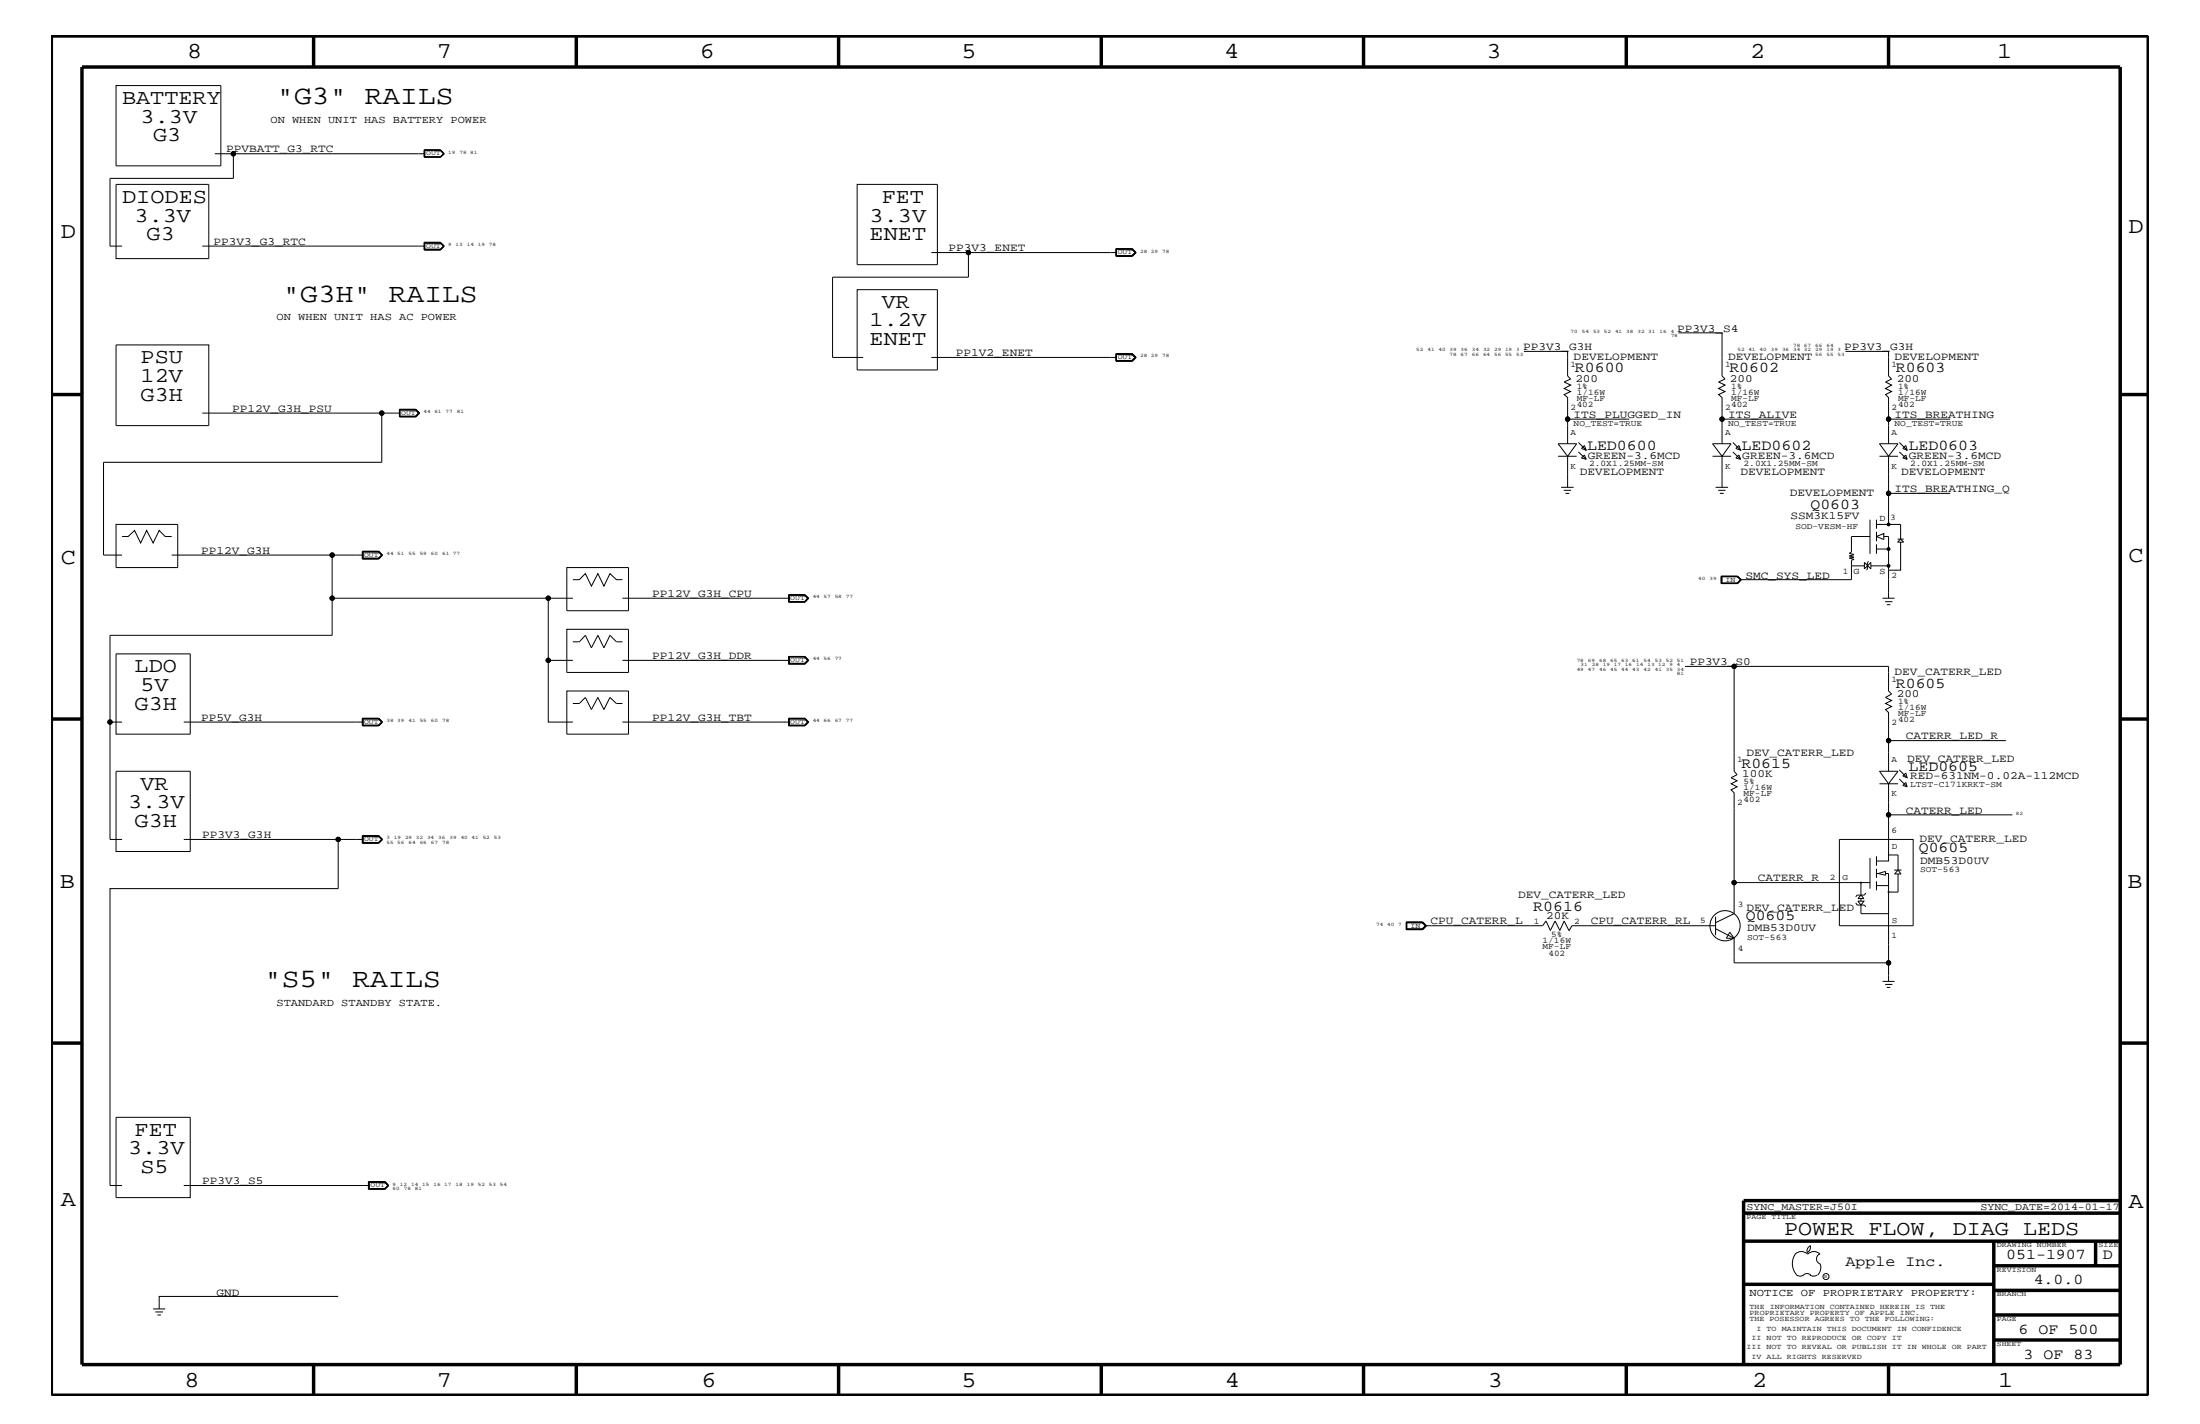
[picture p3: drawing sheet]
<svg xmlns="http://www.w3.org/2000/svg" width="432mm" height="279mm" viewBox="0 0 432 279" stroke-linecap="round" stroke-linejoin="round" font-family="sans-serif">
<g fill="none" stroke="#000" stroke-width=".2">
<path d="M22.8 16.8h20.5v15.7h-20.5zM22.8 36.2h18.2v14.5h-18.2zM42.2 30.2h41.2M45.8 30.2v4.8h-24.2v13.3h2.4M83.3 30.8h3.1M83.3 29.4v1.4M83.3 29.5h3.1M83.4 29.5v1.3M86.4 29.4h-3.2v1.4h3.2M86.4 29.4l.8 .8-.8 .6M86.4 29.4l.7 .8M86.4 29.5l.7 .7"/>
<path d="M86.4 29.5l.6 .7-.6 .6M87.1 30.2l-.7 .6M168.2 36.2h15.8v15.7h-15.8zM39.7 48.3h43.7M83.2 47.5h3.2l.8 .8-.8 .8h-3.2zM83.3 47.7h3.1M83.4 47.7v1.2h3l.6-.6-.6-.6M86.4 47.7l.7 .6M87.1 48.3l-.7-.7h-3.1v1.5M87.1 48.3l-.7 .7h-3.1M87.1 48.3l-.7 .8M168.2 56.8h15.8v15.8h-15.8z"/>
<path d="M182.8 49.6h36.3M190.1 49.6v4.8h-26.7v15.7h6M219 48.8h3.3l.7 .8-.7 .7h-3.3zM222.2 48.9h-3.1v1.3h3.1M222.2 48.9l.6 .7-.6 .6M222.3 48.8l.6 .8-.6 .6h-3.3M22.8 67.7h18.2v15.8h-18.2zM182.8 70.1h36.3M219 69.4h3.3l.7 .7-.7 .8h-3.3zM219 69.5h3.3l.6 .6-.6 .7h-3.3M219.1 69.5v1.3M219.1 69.5h3.1l.6 .6-.6 .6h-3.1"/>
<path d="M222.2 69.5l.6 .6-.6 .7M299.1 68.9h8.6v4.9l.6 .6-1.3 .6 1.3 .6-1.3 .6 1.3 .6-1.3 .6 .7 .6v9.1M329.4 65.3h8.6v8.5l.6 .6-1.3 .6 1.3 .6-1.3 .6 1.3 .6-1.3 .6 .7 .6v9.1M362.2 68.9h8.5v4.9l.6 .6-1.2 .6 1.2 .6-1.2 .6 1.2 .6-1.2 .6 .6 .6v9.1M39.7 81.1h38.8M74.9 81.1v9.6h-54.6v18.2h3.7M78.4 80.3h3.2l.8 .8-.8 .7h-3.2zM78.4 81.7h3.2M78.4 80.4h3.2M78.5 80.5h3l.6 .6-.6 .5h-3M78.5 80.4v1.3M81.6 80.4l.7 .7-.7 .6"/>
<path d="M81.6 80.4l.6 .7-.6 .6M305.8 89.5h3.7M306.4 95.6h2.5M306.9 96.2h1.5M307.3 96.8h.7M307.7 89.5l1.8-2.4h-3.7l1.9 2.4v6.1M307.7 82.2h12.1M309.8 88.7l1.5 1.4M309.8 86.8l1.5 1.5M311 87.4l.3 .9-.9-.3zM311 89.3l.3 .8-.9-.2zM336.1 89.5h3.7"/>
<path d="M336.7 95.6h2.5M337.2 96.2h1.5M337.6 96.8h.7M338 89.5l1.8-2.4h-3.7l1.9 2.4v6.1M338 82.2h12.1M340.1 88.7l1.5 1.4M340.1 86.8l1.5 1.5M340.7 88l.6-.6 .3 .9zM340.7 89.9l.6-.6 .3 .8zM368.9 89.5h3.6M370.7 89.5l1.8-2.4h-3.6l1.8 2.4v7.3M370.7 82.2h12.1"/>
<path d="M372.8 88.7l1.5 1.4M372.8 86.8l1.5 1.5M374.1 87.4l.2 .9-.8-.3zM374.1 89.3l.2 .8-.8-.2zM382.8 96.8h-12.1v6.1M22.8 102.9h12.1v8.5h-12.1zM24 105.3h1.1l1.3-1.2 1.2 2.4 1.2-2.4 1.3 2.4 1.1-2.4 1.2 1.2h1.3M33.7 108.9h31.5M65.2 117.4v7.3h-43.6v40h2.4M71.1 108.1h3.2l.8 .8-.8 .8h-3.2zM71.1 108.2h3.2M71.2 108.2v1.4h3.1l.6-.7"/>
<path d="M71.3 108.9h-6.1v8.5h42.4M71.3 108.3h3l.6 .6-.6 .6h-3zM74.3 108.2l.7 .7-.7 .8M74.3 108.2l.6 .7M111.3 111.4h12.1v8.4h-12.1zM112.4 113.7h1.3l1.2-1.1 1.2 2.4 1.2-2.4 1.2 2.4 1.2-2.4 1.3 1.1h1.2M112.4 117.4h-4.8v12.2M122.2 117.4h32.7M154.9 116.8h3.1l.6 .6-.6 .7h-3.1zM154.9 116.8v1.3M157.9 116.8l.6 .6-.6 .7M158 116.7h-3.2v1.4h3.2"/>
<path d="M158 116.7l.8 .7-.8 .7M158 116.7l.7 .7-.7 .7M337.9 113.1h3.1l.6 .6-.6 .7h-3.1zM338 113.1v1.3M341 113.1l.6 .6M341 113.1h-3.2v1.4h3.2M341 113.1l.8 .6-.8 .8M341 113.1l.7 .6-.7 .8M341.6 113.7l-.6 .7M363.4 111h2.5M365.9 110.3v1.3l1.3-1.3v1.3zM366.8 110.2l-.3 .1v1.3l-.1 .3"/>
<path d="M367 105.3h-3.6v3l-.4 .3 .9 .2-.9 .3 .9 .2-.9 .2 .9 .3-.5 .1v3.8h-21.8M367 102v6.7M367.2 111h3.5M368.3 105.3l1.4-.6v1.2zM368.3 102v1.7M368.3 104.3v1.9M368.3 106.8v1.9M368.3 107.7h2.4M368.3 102.9h4.7v2.9M369.5 117.4h2.4M369.7 105.3h1v12.1M370 118.1h1.4"/>
<path d="M370.3 118.6h.7M372.4 106.4l.6-.6 .6 .6zM372.4 105.8h1.2M373 106.4v5.5h-2.3M22.8 128.3h14.5v15.7h-14.5zM111.3 123.5h12.1v8.4h-12.1zM111.3 135.6h12.1v8.4h-12.1zM112.4 129.6h-4.8v12.1h4.8M112.4 125.9h1.3l1.2-1.2 1.2 2.4 1.2-2.4 1.2 2.4 1.2-2.4 1.3 1.2h1.2M112.4 138h1.3l1.2-1.2 1.2 2.4 1.2-2.4 1.2 2.4 1.2-2.4 1.3 1.2h1.2M122.2 129.6h32.7M154.8 128.8h3.2l.8 .8-.8 .7h-3.2z"/>
<path d="M154.9 128.9h3.1l.6 .7-.6 .6h-3.1zM154.9 128.9v1.3M157.9 128.9l.6 .7-.6 .6M158 128.8l.7 .8-.7 .6h-3.2M330.7 130.8h9.7v20.5l.6 .7-1.2 .6 1.2 .6-1.2 .6 1.2 .6-1.2 .6 .6 .6v17.6M340.4 130.8h30.3v4.8l.6 .6-1.2 .6 1.2 .6-1.2 .6 1.2 .6-1.2 .6 .6 .6v5.5M21.6 141.7h2.4M22.8 151.3h14.5v15.8h-14.5zM36.1 141.7h35.2M71.1 140.9h3.2l.8 .8-.8 .7h-3.2zM71.1 142.4h3.2M71.1 141h3.2"/>
<path d="M71.2 141v1.4M71.3 141.1h3l.6 .6-.6 .6h-3zM74.3 141l.7 .7-.7 .7M74.3 141l.6 .7M74.9 141.7l-.6 .7M122.2 141.7h32.7M154.8 142.4h3.2M154.8 140.9h3.2l.8 .8-.8 .7h-3.2zM154.8 141h3.2M154.9 141v1.4M154.9 141.1h3l.6 .6-.6 .6h-3zM158 141l.7 .7-.7 .7"/>
<path d="M158 141l.6 .7-.6 .7M368.9 153.8h3.6M370.7 153.8l1.8-2.5h-3.6l1.8 2.5v6.1M372.8 152.9l1.5 1.5M372.8 151.1l1.5 1.5M374.1 151.7l.2 .9-.8-.3zM374.1 153.5l.2 .9-.8-.3zM393.7 145.3h-23v6M395 159.9h-24.3v9h-2.4M36.1 164.7h30.3M71.1 163.9h3.2l.8 .8-.8 .8h-3.2zM71.1 165.4h3.2"/>
<path d="M71.1 164h3.2M71.2 164v1.4M71.3 164.7h-4.9v9.7h-44.8v58.2h2.4M71.3 164.1h3l.6 .6-.6 .6h-3zM74.3 164l.7 .7-.7 .7M74.3 164l.6 .7M74.9 164.7l-.6 .7M336.7 179.9v3.6M361 164.7h14.5v16.9h-14.5zM364.2 177.2l.3 .4h1.4l.3 .3M364.7 176.8h1.1l-.5 .8zM365.3 173.2v2.4l.5 .7h-1.1l.6-.7"/>
<path d="M365.3 176.3v.5M365.3 177.6v1.7h5.4M366.2 175.2l-.3 .4h-1.4l-.3 .4M367 173.2h-26.6v6.1l-3.7 1.7M367 168.3v6.1M368.3 168v1.9M368.3 170.5v1.7M368.3 172.9v1.8M368.3 171.4h.3M368.3 173.8h2.4M368.6 171.4l1.5-.4v.7zM370.1 171.4h.6v21.2"/>
<path d="M370.7 167.8h1.8v2.9M371.8 170.7h1.4M372.5 170.7l.6 .8h-1.2zM372.5 171.5v3.5h-1.8M276 180.9h3.2l.8 .7-.8 .8h-3.2zM276 181h3.2l.7 .6-.7 .8M276.1 181h3l.7 .6-.7 .7h-3zM279.1 181l.6 .6M279.7 181.6l-.6 .6h-3M279.7 181.6h23.1l.6-.9 .9 1.9 .9-1.9 1 1.9 .8-1.9 .9 1.9M336.7 182.2l3.7 1.9v4.8h30.3M336.7 181.6h-28.2l-.6 1.1"/>
<path d="M339.5 182.9l.9 1.2h-1.6zM369.5 192.6h2.4M370 193.2h1.4M370.3 193.7h.7M22.8 219.2h14.5v15.8h-14.5zM36.1 232.6h36.4M72.3 231.8h3.3l.7 .8-.7 .8h-3.3zM72.4 233.2h3.1M72.4 231.8v1.5h3.1l.8-.7M72.4 231.9h3.1l.7 .7-.7 .6M72.5 233.2v-1.2h3l.6 .6-.6 .6M75.5 231.8l.8 .8"/>
<path d="M30.1 256.8h2.3M30.5 257.4h1.5M30.9 258h.7M66.4 254.4h-35.2v2.4M352.3 246.1a1.69 1.69 0 0 1 2.5 0M352.4 246a3.3 3.3 0 0 0 .2 4.1M352.6 250.2l.7 .2 .7-.2M354 250.2l.7-.3 .7 .3M354.8 246.1a1.69 1.69 0 0 1 2.4 0M355.2 250.2l.7 .2 .7-.2M355.3 244.4v.3a1.18 1.18 0 0 1-.6 1.1M355.4 244.4a.99 .99 0 0 0-.6 1.4"/>
<path d="M357.2 246a1.04 1.04 0 0 0-.7 1 1.04 1.04 0 0 0 .7 1M357.3 248l.1 .7a2.11 2.11 0 0 1-.6 1.5"/>
<circle cx="45.8" cy="30.2" r=".42"/>
<circle cx="190.1" cy="49.6" r=".42"/>
<circle cx="74.9" cy="81.1" r=".42"/>
<circle cx="307.7" cy="82.2" r=".42"/>
<circle cx="338" cy="82.2" r=".42"/>
<circle cx="370.7" cy="82.2" r=".42"/>
<circle cx="370.7" cy="96.8" r=".42"/>
<circle cx="65.2" cy="117.4" r=".42"/>
<circle cx="65.2" cy="108.9" r=".42"/>
<circle cx="107.6" cy="117.4" r=".42"/>
<circle cx="370.7" cy="111" r=".25"/>
<circle cx="370.7" cy="107.7" r=".25"/>
<circle cx="370.7" cy="102.9" r=".25"/>
<circle cx="107.6" cy="129.6" r=".42"/>
<circle cx="340.4" cy="130.8" r=".42"/>
<circle cx="21.6" cy="141.7" r=".42"/>
<circle cx="370.7" cy="145.3" r=".42"/>
<circle cx="370.7" cy="159.9" r=".42"/>
<circle cx="66.4" cy="164.7" r=".42"/>
<circle cx="340.4" cy="173.2" r=".42"/>
<circle cx="365.3" cy="173.2" r=".08"/>
<circle cx="370.7" cy="175" r=".08"/>
<circle cx="338.6" cy="181.6" r="2.96"/>
<circle cx="370.7" cy="188.9" r=".42"/>
<circle cx="358.4" cy="250.5" r=".59"/>
</g>
<g fill="#000">
<circle cx="45.8" cy="30.2" r=".42"/>
<circle cx="190.1" cy="49.6" r=".42"/>
<circle cx="74.9" cy="81.1" r=".42"/>
<circle cx="307.7" cy="82.2" r=".42"/>
<circle cx="338" cy="82.2" r=".42"/>
<circle cx="370.7" cy="82.2" r=".42"/>
<circle cx="370.7" cy="96.8" r=".42"/>
<circle cx="65.2" cy="117.4" r=".42"/>
<circle cx="65.2" cy="108.9" r=".42"/>
<circle cx="107.6" cy="117.4" r=".42"/>
<circle cx="370.7" cy="111" r=".25"/>
<circle cx="370.7" cy="107.7" r=".25"/>
<circle cx="370.7" cy="102.9" r=".25"/>
<circle cx="107.6" cy="129.6" r=".42"/>
<circle cx="340.4" cy="130.8" r=".42"/>
<circle cx="21.6" cy="141.7" r=".42"/>
<circle cx="370.7" cy="145.3" r=".42"/>
<circle cx="370.7" cy="159.9" r=".42"/>
<circle cx="66.4" cy="164.7" r=".42"/>
<circle cx="340.4" cy="173.2" r=".42"/>
<circle cx="370.7" cy="188.9" r=".42"/>
</g>
<g fill="none" stroke="#000" stroke-width=".68" stroke-linecap="butt">
<path d="M10.1 7.1h411.5v266.7h-411.5zM16.1 13.2h400v254.5h-400zM61.6 7.1v6.1M113.1 7.1v6.1M164.6 7.1v6.1M216.2 7.1v6.1M267.6 7.1v6.1M319.2 7.1v6.1M370.7 7.1v6.1M10.1 77.4h6M416.1 77.4h5.5M10.1 141.1h6"/>
<path d="M416.1 141.1h5.5M10.1 204.7h6M416.1 204.7h5.5M342.2 238h73.9M416.1 235.6h-73.9v32.1M342.2 243.5h73.9M342.2 252h49.1M391.3 248.4h24.8M391.3 243.5v24.2M391.3 258h24.8M391.3 253.2h24.8M411.3 243.5v4.9"/>
<path d="M61.6 267.7v6.1M113.1 267.7v6.1M164.6 267.7v6.1M216.2 268v5.8M267.6 267.7v6.1M319.2 267.7v6.1M370.7 267.7v6.1M391.3 262.9h24.8"/>
</g>
<g font-size="5.2">
<text x="54.3" y="20.4">&quot;G3&quot; RAILS</text>
<text x="55.5" y="59.2">&quot;G3H&quot; RAILS</text>
<text x="51.8" y="193.7">&quot;S5&quot; RAILS</text>
</g>
<g font-size="4.5">
<text x="36.7" y="11.5">8</text>
<text x="85.8" y="11.5">7</text>
<text x="137.3" y="11.5">6</text>
<text x="188.7" y="11.5">5</text>
<text x="240.3" y="11.5">4</text>
<text x="291.8" y="11.5">3</text>
<text x="343.5" y="11.5">2</text>
<text x="392" y="11.5">1</text>
<text x="11.9" y="46.8">D</text>
<text x="417.7" y="45.7">D</text>
<text x="11.9" y="110.6">C</text>
<text x="417.7" y="110.3">C</text>
<text x="11.8" y="174.3">B</text>
<text x="417.6" y="174.2">B</text>
<text x="11.9" y="236.7">A</text>
<text x="417.7" y="237.1">A</text>
<text x="36.2" y="272.1">8</text>
<text x="85.8" y="272.1">7</text>
<text x="137.7" y="272.1">6</text>
<text x="188.7" y="272.1">5</text>
<text x="240.4" y="272.1">4</text>
<text x="292" y="272.1">3</text>
<text x="343.9" y="272.1">2</text>
<text x="392.2" y="272.1">1</text>
</g>
<g font-size="4.1">
<text x="24" y="20.4">BATTERY</text>
<text x="27.6" y="24.1">3.3V</text>
<text x="30.1" y="27.7">G3</text>
<text x="24" y="39.8">DIODES</text>
<text x="173.1" y="39.8">FET</text>
<text x="26.4" y="43.5">3.3V</text>
<text x="28.8" y="47.1">G3</text>
<text x="170.7" y="43.5">3.3V</text>
<text x="170.7" y="47.1">ENET</text>
<text x="170.7" y="64">1.2V</text>
<text x="173.1" y="60.4">VR</text>
<text x="27.6" y="71.3">PSU</text>
<text x="170.7" y="67.7">ENET</text>
<text x="27.6" y="75">12V</text>
<text x="27.6" y="78.6">G3H</text>
<text x="26.4" y="131.9">LDO</text>
<text x="27.6" y="135.6">5V</text>
<text x="26.4" y="139.2">G3H</text>
<text x="27.6" y="155">VR</text>
<text x="25.1" y="158.6">3.3V</text>
<text x="26.4" y="162.2">G3H</text>
<text x="25.1" y="226.5">3.3V</text>
<text x="26.4" y="222.9">FET</text>
<text x="27.6" y="230.2">S5</text>
<text x="350.2" y="242.3">POWER FLOW, DIAG LEDS</text>
</g>
<g font-size="3">
<text x="309.1" y="73">R0600</text>
<text x="339.4" y="73">R0602</text>
<text x="372.1" y="73">R0603</text>
<text x="311.5" y="88.3">LED0600</text>
<text x="341.8" y="88.3">LED0602</text>
<text x="374.6" y="88.3">LED0603</text>
<text x="355.3" y="99.9">Q0603</text>
<text x="372.1" y="134.9">R0605</text>
<text x="341.8" y="150.7">R0615</text>
<text x="374.6" y="151.2">LED0605</text>
<text x="376.6" y="167.2">Q0605</text>
<text x="300.9" y="178.7">R0616</text>
<text x="342.6" y="180.5">Q0605</text>
<text x="362.2" y="248.4">Apple Inc.</text>
<text x="393.7" y="247.1">051-1907</text>
<text x="399.2" y="252">4.0.0</text>
<text x="412.7" y="247.1">D</text>
<text x="396.2" y="261.6">6 OF 500</text>
<text x="397.2" y="266.6">3 OF 83</text>
</g>
<g font-size="2.2">
<text x="44.4" y="29.9">PPVBATT_G3_RTC</text>
<text x="41.9" y="48">PP3V3_G3_RTC</text>
<text x="186.2" y="49.3">PP3V3_ENET</text>
<text x="329.2" y="65.1">PP3V3_S4</text>
<text x="187.6" y="69.9">PP1V2_ENET</text>
<text x="299" y="68.7">PP3V3_G3H</text>
<text x="308.9" y="70.7">DEVELOPMENT</text>
<text x="339.2" y="70.7">DEVELOPMENT</text>
<text x="361.9" y="68.7">PP3V3_G3H</text>
<text x="371.9" y="70.7">DEVELOPMENT</text>
<text x="309.2" y="74.9">200</text>
<text x="339.5" y="74.9">200</text>
<text x="372.3" y="74.9">200</text>
<text x="45.6" y="80.8">PP12V_G3H_PSU</text>
<text x="308.9" y="82">ITS_PLUGGED_IN</text>
<text x="339.2" y="82">ITS_ALIVE</text>
<text x="371.9" y="82">ITS_BREATHING</text>
<text x="310" y="93.2">DEVELOPMENT</text>
<text x="311.7" y="90">GREEN-3.6MCD</text>
<text x="341.6" y="93.2">DEVELOPMENT</text>
<text x="342" y="90">GREEN-3.6MCD</text>
<text x="373.1" y="93.2">DEVELOPMENT</text>
<text x="374.6" y="90">GREEN-3.6MCD</text>
<text x="351.3" y="97.4">DEVELOPMENT</text>
<text x="351.5" y="101.8">SSM3K15FV</text>
<text x="371.9" y="96.5">ITS_BREATHING_Q</text>
<text x="39.5" y="108.7">PP12V_G3H</text>
<text x="342.6" y="113.6">SMC_SYS_LED</text>
<text x="128" y="117.2">PP12V_G3H_CPU</text>
<text x="128" y="129.3">PP12V_G3H_DDR</text>
<text x="331.6" y="130.5">PP3V3_S0</text>
<text x="371.9" y="132.5">DEV_CATERR_LED</text>
<text x="372.3" y="136.7">200</text>
<text x="39.5" y="141.4">PP5V_G3H</text>
<text x="128" y="141.4">PP12V_G3H_TBT</text>
<text x="342.8" y="148.4">DEV_CATERR_LED</text>
<text x="374.1" y="145.1">CATERR_LED_R</text>
<text x="374.3" y="149.5">DEV_CATERR_LED</text>
<text x="342" y="152.4">100K</text>
<text x="374.9" y="152.9">RED-631NM-0.02A-112MCD</text>
<text x="374.1" y="159.6">CATERR_LED</text>
<text x="39.7" y="164.5">PP3V3_G3H</text>
<text x="376.8" y="165.3">DEV_CATERR_LED</text>
<text x="345" y="172.9">CATERR_R</text>
<text x="376.9" y="169.4">DMB53D0UV</text>
<text x="297.9" y="176.2">DEV_CATERR_LED</text>
<text x="342.8" y="178.7">DEV_CATERR_LED</text>
<text x="280.8" y="181.4">CPU_CATERR_L</text>
<text x="303.5" y="180.4">20K</text>
<text x="312.3" y="181.4">CPU_CATERR_RL</text>
<text x="342.9" y="182.7">DMB53D0UV</text>
<text x="39.7" y="232.4">PP3V3_S5</text>
<text x="42.5" y="254.2">GND</text>
</g>
<g font-size="2.1">
<text x="53.1" y="24.1">ON WHEN UNIT HAS BATTERY POWER</text>
<text x="54.3" y="62.9">ON WHEN UNIT HAS AC POWER</text>
<text x="54.3" y="197.4">STANDARD STANDBY STATE.</text>
<text x="343.4" y="254.4">NOTICE OF PROPRIETARY PROPERTY:</text>
</g>
<g font-size="2">
<text x="342.8" y="237.4">SYNC_MASTER=J50I</text>
<text x="388.7" y="237.4">SYNC_DATE=2014-01-17</text>
</g>
<g font-size="1.8">
<text x="368.9" y="102.1">D</text>
<text x="363.8" y="112.7">G</text>
<text x="368.9" y="112.7">S</text>
</g>
<g font-size="1.7">
<text x="308.3" y="72">1</text>
<text x="338.6" y="72">1</text>
<text x="371.3" y="72">1</text>
<text x="309.5" y="77.4">1/16W</text>
<text x="309.5" y="76.2">1%</text>
<text x="339.8" y="77.4">1/16W</text>
<text x="339.8" y="76.2">1%</text>
<text x="372.5" y="77.4">1/16W</text>
<text x="372.5" y="76.2">1%</text>
<text x="308.3" y="80.5">2</text>
<text x="308.9" y="83.5">NO_TEST=TRUE</text>
<text x="309.5" y="79.9">402</text>
<text x="309.5" y="78.6">MF-LF</text>
<text x="338.6" y="80.5">2</text>
<text x="339.2" y="83.5">NO_TEST=TRUE</text>
<text x="339.8" y="79.9">402</text>
<text x="339.8" y="78.6">MF-LF</text>
<text x="371.3" y="80.5">2</text>
<text x="371.9" y="83.5">NO_TEST=TRUE</text>
<text x="372.5" y="79.9">402</text>
<text x="372.5" y="78.6">MF-LF</text>
<text x="308.3" y="85.3">A</text>
<text x="338.6" y="85.3">A</text>
<text x="371.3" y="85.3">A</text>
<text x="308.3" y="92">K</text>
<text x="311.9" y="91.4">2.0X1.25MM-SM</text>
<text x="338.6" y="92">K</text>
<text x="342.2" y="91.4">2.0X1.25MM-SM</text>
<text x="371.3" y="92">K</text>
<text x="374.9" y="91.4">2.0X1.25MM-SM</text>
<text x="352.4" y="103.7">SOD-VESM-HF</text>
<text x="371" y="102.1">3</text>
<text x="361.7" y="112.6">1</text>
<text x="371.3" y="113.3">2</text>
<text x="371.3" y="133.8">1</text>
<text x="371.3" y="142.3">2</text>
<text x="372.5" y="139.2">1/16W</text>
<text x="372.5" y="138">1%</text>
<text x="372.5" y="141.7">402</text>
<text x="372.5" y="140.4">MF-LF</text>
<text x="341" y="149.5">1</text>
<text x="371.3" y="149.5">A</text>
<text x="342.2" y="155">1/16W</text>
<text x="342.2" y="153.8">5%</text>
<text x="374.9" y="154.4">LTST-C171KRKT-SM</text>
<text x="341" y="158">2</text>
<text x="342.2" y="157.4">402</text>
<text x="342.2" y="156.2">MF-LF</text>
<text x="371.3" y="156.2">K</text>
<text x="371.3" y="163.5">6</text>
<text x="371.3" y="166.5">D</text>
<text x="359.2" y="172.6">2</text>
<text x="361.7" y="172.6">G</text>
<text x="376.9" y="171.1">SOT-563</text>
<text x="341.1" y="178">3</text>
<text x="301.1" y="181.3">1</text>
<text x="302.8" y="185">1/16W</text>
<text x="304.5" y="183.8">5%</text>
<text x="308.9" y="181.3">2</text>
<text x="333.7" y="181">5</text>
<text x="342.9" y="184.4">SOT-563</text>
<text x="371.3" y="184">1</text>
<text x="371.3" y="181">S</text>
<text x="302.8" y="186.3">MF-LF</text>
<text x="303.9" y="187.5">402</text>
<text x="341.1" y="186.5">4</text>
</g>
<g font-size="1.4">
<text x="83.7" y="30.5">OUT</text>
<text x="83.7" y="48.7">OUT</text>
<text x="219.4" y="49.9">OUT</text>
<text x="219.4" y="70.5">OUT</text>
<text x="78.7" y="81.4">OUT</text>
<text x="71.5" y="109.3">OUT</text>
<text x="155.1" y="117.8">OUT</text>
<text x="338.7" y="114.2">IN</text>
<text x="155.1" y="129.9">OUT</text>
<text x="71.5" y="142">OUT</text>
<text x="155.1" y="142">OUT</text>
<text x="71.5" y="165">OUT</text>
<text x="276.9" y="182.1">IN</text>
<text x="72.7" y="232.9">OUT</text>
<text x="342.8" y="239.2">PAGE TITLE</text>
<text x="391.9" y="244.7">DRAWING NUMBER</text>
<text x="411.9" y="244.7">SIZE</text>
<text x="391.9" y="249.5">REVISION</text>
<text x="343.4" y="256.8">THE INFORMATION CONTAINED HEREIN IS THE</text>
<text x="391.9" y="254.4">BRANCH</text>
<text x="343.4" y="258">PROPRIETARY PROPERTY OF APPLE INC.</text>
<text x="343.4" y="259.3">THE POSESSOR AGREES TO THE FOLLOWING:</text>
<text x="343.8" y="262.9">II NOT TO REPRODUCE OR COPY IT</text>
<text x="344.8" y="261.1">I TO MAINTAIN THIS DOCUMENT IN CONFIDENCE</text>
<text x="391.9" y="259.3">PAGE</text>
<text x="342.8" y="264.7">III NOT TO REVEAL OR PUBLISH IT IN WHOLE OR PART</text>
<text x="343.8" y="266.6">IV ALL RIGHTS RESERVED</text>
<text x="391.9" y="264.1">SHEET</text>
</g>
<g font-size="1">
<text x="88" y="30.2">19</text>
<text x="90.2" y="30.2">78 81</text>
<text x="88" y="48.3">9</text>
<text x="89.4" y="48.3">13</text>
<text x="91.6" y="48.3">14</text>
<text x="93.8" y="48.3">19 78</text>
<text x="223.8" y="49.6">28 29</text>
<text x="228.1" y="49.6">78</text>
<text x="308.3" y="65.3">70</text>
<text x="310.5" y="65.3">54</text>
<text x="312.7" y="65.3">53 52</text>
<text x="317" y="65.3">41</text>
<text x="319.2" y="65.3">38</text>
<text x="321.4" y="65.3">32 31</text>
<text x="325.7" y="65.3">16</text>
<text x="327.9" y="65.3">4</text>
<text x="223.8" y="70.1">28 29</text>
<text x="228.1" y="70.1">78</text>
<text x="278" y="68.9">52</text>
<text x="280.2" y="68.9">41</text>
<text x="282.4" y="68.9">40 39</text>
<text x="284.5" y="69.8">78</text>
<text x="286.7" y="69.8">67</text>
<text x="286.7" y="68.9">36</text>
<text x="288.9" y="69.8">66</text>
<text x="288.9" y="68.9">34</text>
<text x="291.1" y="69.8">64</text>
<text x="291.1" y="68.9">32</text>
<text x="293.3" y="68.9">29 19</text>
<text x="293.3" y="69.8">56 55</text>
<text x="297.6" y="69.8">53</text>
<text x="297.6" y="68.9">3</text>
<text x="327.9" y="66.2">78</text>
<text x="341" y="68.9">52 41</text>
<text x="345.4" y="68.9">40</text>
<text x="347.6" y="68.9">39</text>
<text x="349.8" y="68.9">36</text>
<text x="352" y="68">78 67</text>
<text x="352" y="68.9">34 32</text>
<text x="356.3" y="69.8">56</text>
<text x="356.3" y="68">66</text>
<text x="356.3" y="68.9">29</text>
<text x="358.5" y="69.8">55</text>
<text x="358.5" y="68">64</text>
<text x="358.5" y="68.9">19</text>
<text x="360.7" y="69.8">53</text>
<text x="360.7" y="68.9">3</text>
<text x="83.1" y="81.1">44 61</text>
<text x="87.5" y="81.1">77</text>
<text x="89.7" y="81.1">81</text>
<text x="75.9" y="108.9">44 51</text>
<text x="80.2" y="108.9">55</text>
<text x="82.4" y="108.9">59</text>
<text x="84.6" y="108.9">60</text>
<text x="86.8" y="108.9">61 77</text>
<text x="333.3" y="113.7">40</text>
<text x="335.5" y="113.7">39</text>
<text x="159.5" y="117.4">44 57</text>
<text x="163.8" y="117.4">58</text>
<text x="166" y="117.4">77</text>
<text x="159.5" y="129.6">44 56</text>
<text x="163.8" y="129.6">77</text>
<text x="309.5" y="129.9">78</text>
<text x="309.5" y="131.6">49</text>
<text x="310.2" y="130.8">31</text>
<text x="311.7" y="129.9">69</text>
<text x="311.7" y="131.6">47</text>
<text x="312.4" y="130.8">28</text>
<text x="313.9" y="129.9">68</text>
<text x="313.9" y="131.6">46</text>
<text x="314.6" y="130.8">19 17</text>
<text x="316.1" y="129.9">65 63</text>
<text x="316.1" y="131.6">45 44</text>
<text x="318.9" y="130.8">16</text>
<text x="320.4" y="129.9">61</text>
<text x="320.4" y="131.6">43</text>
<text x="321.1" y="130.8">14</text>
<text x="322.6" y="129.9">54</text>
<text x="322.6" y="131.6">42</text>
<text x="323.3" y="130.8">13 12</text>
<text x="324.8" y="129.9">53</text>
<text x="324.8" y="131.6">41</text>
<text x="327" y="129.9">52 51</text>
<text x="327" y="131.6">35 34</text>
<text x="327.7" y="130.8">9</text>
<text x="329.1" y="130.8">4</text>
<text x="329.1" y="132.5">81</text>
<text x="75.9" y="141.7">38 39</text>
<text x="80.2" y="141.7">41</text>
<text x="82.4" y="141.7">55</text>
<text x="84.6" y="141.7">60</text>
<text x="86.8" y="141.7">78</text>
<text x="159.5" y="141.7">44 66</text>
<text x="163.8" y="141.7">67</text>
<text x="166" y="141.7">77</text>
<text x="395.6" y="159.9">82</text>
<text x="75.9" y="165.6">55 56</text>
<text x="75.9" y="164.7">3</text>
<text x="77.3" y="164.7">19</text>
<text x="79.5" y="164.7">29 32</text>
<text x="80.2" y="165.6">64</text>
<text x="82.4" y="165.6">66</text>
<text x="83.8" y="164.7">34</text>
<text x="84.6" y="165.6">67</text>
<text x="86" y="164.7">36</text>
<text x="86.8" y="165.6">78</text>
<text x="88.2" y="164.7">39</text>
<text x="90.4" y="164.7">40 41</text>
<text x="94.7" y="164.7">52</text>
<text x="96.9" y="164.7">53</text>
<text x="270.1" y="181.6">74</text>
<text x="272.3" y="181.6">40 7</text>
<text x="77" y="232.6">9</text>
<text x="77" y="233.5">60</text>
<text x="78.5" y="232.6">12</text>
<text x="79.2" y="233.5">78</text>
<text x="80.7" y="232.6">14</text>
<text x="81.4" y="233.5">81</text>
<text x="82.9" y="232.6">15</text>
<text x="85.1" y="232.6">16 17</text>
<text x="89.4" y="232.6">18</text>
<text x="91.6" y="232.6">19</text>
<text x="93.8" y="232.6">52 53</text>
<text x="98.1" y="232.6">54</text>
<text x="358.1" y="250.7">R</text>
</g>
</svg>
